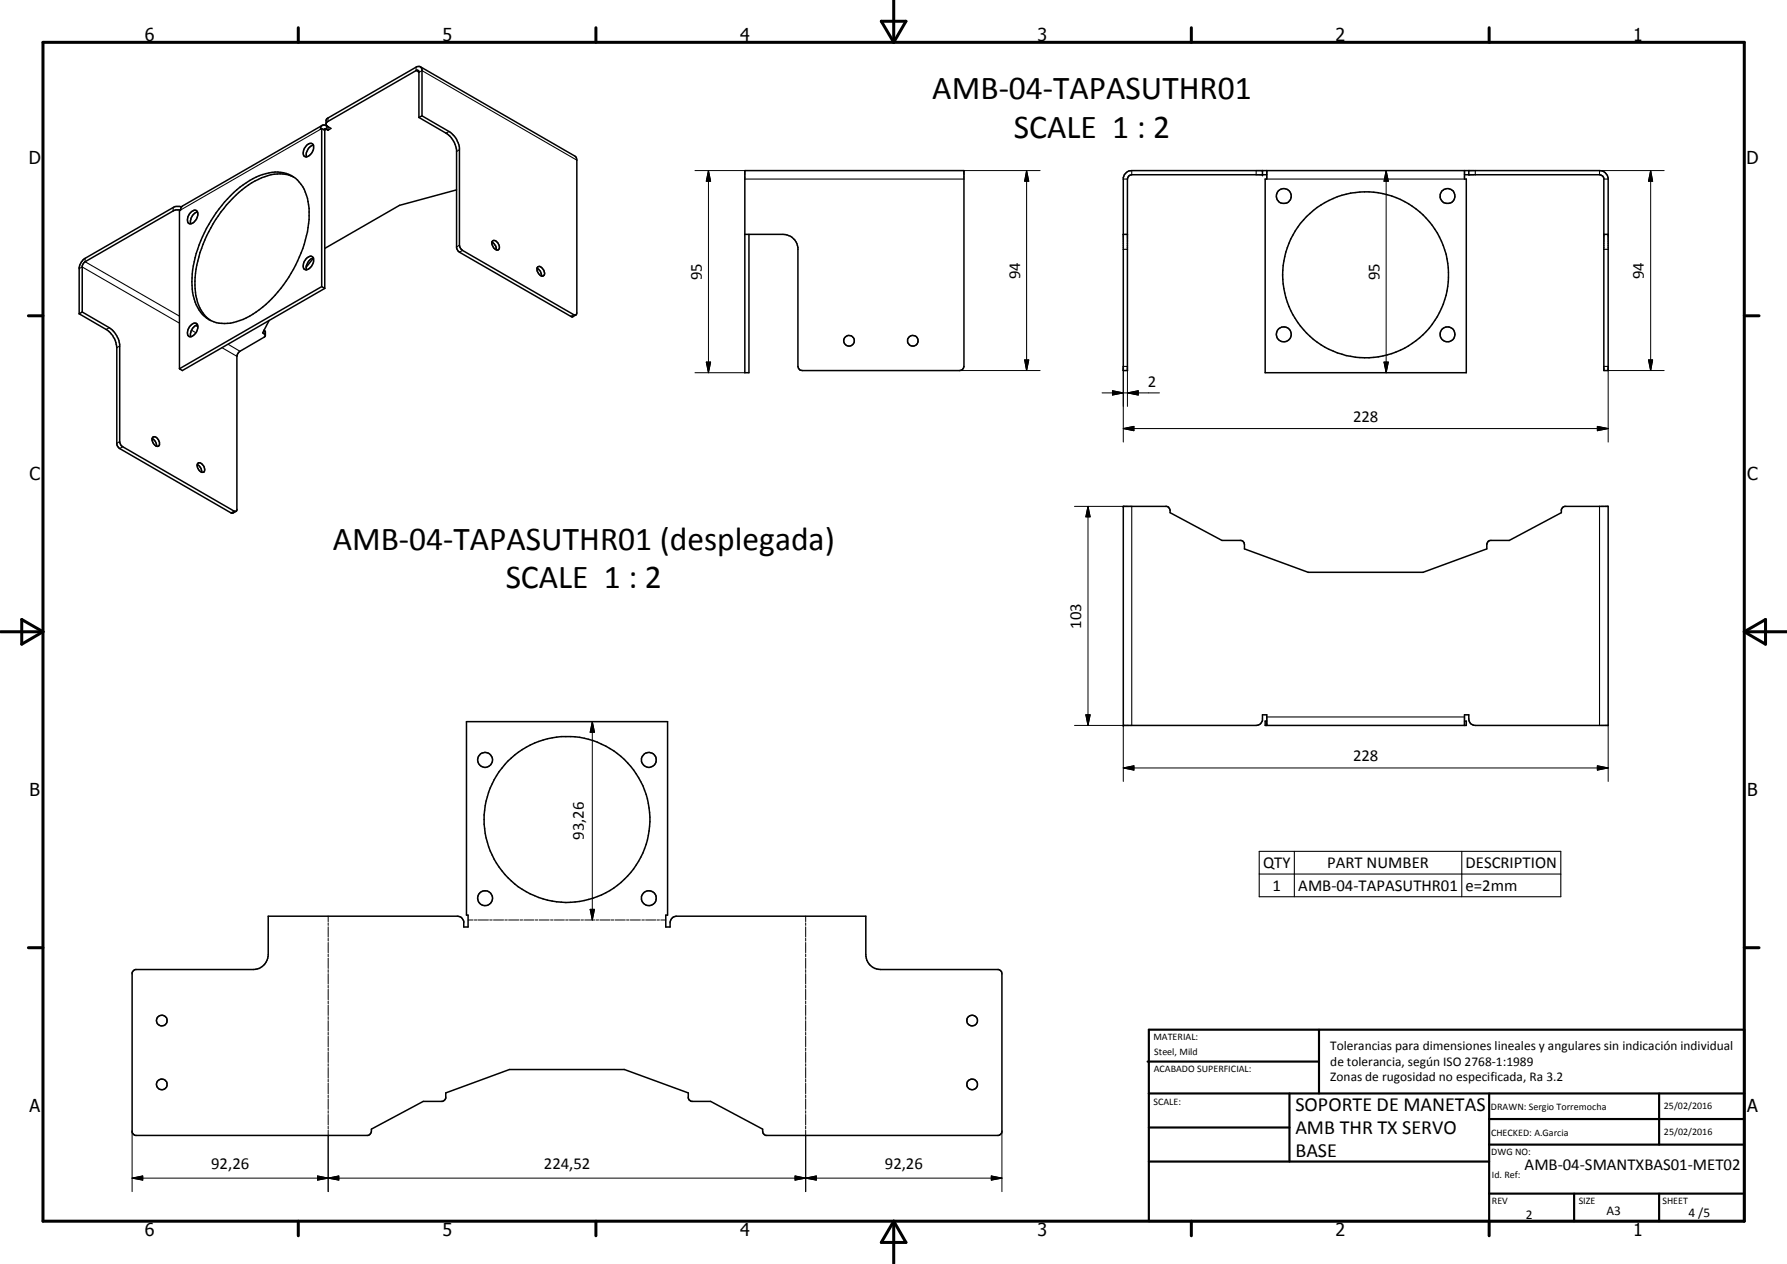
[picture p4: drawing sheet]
<svg xmlns="http://www.w3.org/2000/svg" width="420mm" height="297mm" viewBox="0 0 420 297" stroke-linecap="round" stroke-linejoin="round" font-family="sans-serif">
<g fill="none" stroke="#000" stroke-width=".35">
<path d="M98.8 15.7l36.7 21.3 .1 .6v35.9l-.2 .5h-.5l-26.2-15.2-.4-.4-.3-.8v-22.8a5.2 5.2 0 0 0-2.4-3.9l-6.4-3.7M72.2 34.1a.84 .84 0 0 1 .8-.5 .84 .84 0 0 1 .7 .7 2.23 2.23 0 0 1-1.9 2.5 1.56 1.56 0 0 1 .2-2.5zM73.7 34.1a2.41 2.41 0 0 0-1.6 2.8M75.6 30.2l.8 .4v37.2M75.6 30.2v37.2M75.8 29.5l-33.2 19.2-.2 .7-.2 .1v37.2M76.1 30.5l.3-.2 .7 .3M76.7 29.1l.4 .7M77.1 29.8a.96 .96 0 0 0-1-.4 .96 .96 0 0 0-.7 .7l-.1 .3 .3-.2M77.1 29.8l.7 .4-.7 .4M77.1 29.8v.8M98.5 27.6l6.3 3.7a5.4 5.4 0 0 1 2.5 3.9v23l.3 .6 .4 .5 26.2 15 .4 .2 .8-.5"/>
<path d="M98.5 27.6v-10.8l-.3-.3h-.3l-20.8 12-.4 .6M99.2 27.2l-.7 .4M99.2 27.2l-.1-11.1a.79 .79 0 0 0-1.3-.3l-20.9 12.1-.2 .4v.8M42.4 49.4h-1.5l-21.2 12.4-.4 .7v10.8M42.7 48.7l-.5-.2-1.3 .1-20.9 12.1a3.3 3.3 0 0 0-1.4 2.2v10.8M44.7 50a.94 .94 0 0 1 .9-.6 .94 .94 0 0 1 .9 .6 2 2 0 0 1-2.1 2.5 1.92 1.92 0 0 1 .3-2.5zM46.4 49.8a2.35 2.35 0 0 0-1.5 2.8M54.2 46a17 17 0 0 1 10.5-5.6 7.3 7.3 0 0 1 7.6 6.2 23.7 23.7 0 0 1-2.8 15.7 27.6 27.6 0 0 1-12.3 12.8 8.7 8.7 0 0 1-8.7-.4 10.5 10.5 0 0 1-3.3-9.4 30.7 30.7 0 0 1 9-19.3zM69 41.6a9.4 9.4 0 0 0-8.3 .6 28.7 28.7 0 0 0-13 15.2 21.5 21.5 0 0 0-1.3 13.6 8.1 8.1 0 0 0 3.1 4.3M107.3 44.6l-13.4 3.7-17.5 10.1M115.6 56.9a1.95 1.95 0 0 1 1.1 1.8M115.7 56.7l.2-.1a1.3 1.3 0 0 1 1.5 1.4 .61 .61 0 0 1-.4 .8 .61 .61 0 0 1-.7-.3l-.3-.4a1.3 1.3 0 0 1-.3-1.4z"/>
<path d="M175.1 55.1h9a3.5 3.5 0 0 1 3.5 3l.1 28.2a.95 .95 0 0 0 .9 .8h37a1 1 0 0 0 1-1v-46h-51.5v47.5h1v-32.5M264.1 55.1h1M296.8 40.1v1M297.8 41.1h-31.7l-.8 .3-.2 .7v45h-1v-45.4l.5-.9a1.77 1.77 0 0 1 1.5-.7h110a2 2 0 0 1 2 2v45h-1v-45.2l-.2-.5-.8-.3h-31.8M297.8 40.1v2h-.3v45.5h47.3v-45.5h-.5v-2M345.3 40.1v1M377.1 55.1h1M18.6 73.7l6.4 3.7a5.8 5.8 0 0 1 2.5 4.3v22.7l.3 .8 26.5 15.3 .5 .1 .7-.5M19.3 73.3l6.4 3.7a5.8 5.8 0 0 1 2.4 3.9v23l.3 .7 .5 .4 26.1 15.1 .4 .1 .3-.4v-36.1l.6-1.1 5.9-3.4 .2-.3v-1l-.4-.3M19.3 73.3l-.7 .4M44.7 76.6a.94 .94 0 0 1 .9-.7 .94 .94 0 0 1 .9 .7 2.3 2.3 0 0 1-2 2.5 1.59 1.59 0 0 1 0-2.3zM46.4 76.3a2.44 2.44 0 0 0-1.5 2.8"/>
<path d="M63.3 75.3l-1.5 2.9 .6 .6M72.2 60.6a.85 .85 0 0 1 .8-.4 .85 .85 0 0 1 .7 .6 2.23 2.23 0 0 1-1.9 2.6 1.6 1.6 0 0 1 .2-2.6zM73.7 60.7l-1.7 2.1M73.7 60.6a2.41 2.41 0 0 0-1.6 2.8M75.6 67.4l-33.4 19.3M75.6 67.4l.8 .4M76.4 67.8l-33.5 19.3-.7-.4M126.3 63a1.84 1.84 0 0 1 1 1.9M126.3 63l.1 1 .3 .4 .6 .4M126.3 63a.63 .63 0 0 1 .5-.4 .63 .63 0 0 1 .7 .4 1.15 1.15 0 0 1 .1 1.9l-.3-.1M35.8 103.1a1.72 1.72 0 0 1 1 1.8M35.9 102.7a1.36 1.36 0 0 1 1.4 .6 1.36 1.36 0 0 1 .1 1.4 1.09 1.09 0 0 1-1.6-1v-.7z"/>
<path d="M46.4 109.2l.8 .8 .2 1M46.6 108.8a1.46 1.46 0 0 1 1.5 1.9l-.1 .2a1.35 1.35 0 0 1-1.6-1.8zM297.8 170.5v-2.5h-1l-.1 1.5a1.49 1.49 0 0 1-1.4 1h-31.2v-51.5h10.2l.4 .2 .3 .3 .1 1 12.2 6.5 4.7 .1 .5 .5 .1 1.4 15 5.5h27l15-5.5v-1.2l.4-.6 .3-.2h4.6l12.2-6.5a1.27 1.27 0 0 1 .4-1.3l.4-.2h10.2v51.5h-31.2a1.45 1.45 0 0 1-1.6-1.5v-1h-1v2.5M297.8 169.5h-.3v1h47.3v-1h-.5M31.3 228.2l.5-.4h27.8a3.5 3.5 0 0 0 3.5-3.5v-9h44.8a1.43 1.43 0 0 1 1.1 1.2v1.3h1.1v-2.7h-.4v-45.5h47.3v45.5h-.5v2.7h1.1v-1a1.6 1.6 0 0 1 1.4-1.5h44.6v9a3.5 3.5 0 0 0 3.5 3.5h27.7l.7 .6 .1 37.4-.1 .5-.3 .3-.4 .2h-54.7l-.7-.5-.1-1-12.2-6.5h-4.5l-.6-.4-.2-.3v-1.3l-15-5.5h-27l-15 5.5v1.3l-.2 .3-.6 .4h-4.5l-12.2 6.5-.1 1-.7 .5h-54.7l-.4-.2-.3-.5v-37.5z"/>
<circle cx="301.8" cy="46.1" r="1.74"/>
<circle cx="340.4" cy="46.1" r="1.77"/>
<circle cx="301.8" cy="78.6" r="1.75"/>
<circle cx="321.1" cy="64.6" r="19.5"/>
<circle cx="340.3" cy="78.6" r="1.75"/>
<circle cx="199.6" cy="80.1" r="1.25"/>
<circle cx="214.6" cy="80.1" r="1.25"/>
<circle cx="114.1" cy="178.6" r="1.75"/>
<circle cx="152.6" cy="178.6" r="1.75"/>
<circle cx="133.3" cy="192.6" r="19.5"/>
<circle cx="114.1" cy="211.1" r="1.75"/>
<circle cx="152.5" cy="211.1" r="1.75"/>
<circle cx="38" cy="239.8" r="1.26"/>
<circle cx="228.6" cy="239.8" r="1.25"/>
<circle cx="38" cy="254.9" r="1.24"/>
<circle cx="228.6" cy="254.8" r="1.26"/>
</g>
<g fill="none" stroke="#000" stroke-width=".25">
<path d="M97.8 15.8v.8l.7 .4 .7-.4 36.4 21M75.3 30.4l-32.9 19M76.7 29.5v.9l-.3 .2M77.1 27.7v.8M105.6 30.9l-.8 .4M108 35.2l-.7 .4M40.7 48.8v.8M108 57.6l-.7 .4M108.7 58.8l-.7 .5M175.1 42.1h51.5M264.1 58.6h1M264.1 42.1h1"/>
<path d="M266.1 40.1v1M295.3 40.1v1M297.8 42.1h46.5M346.9 40.1v1M376.1 40.1v1M377.1 58.6h1M377.1 42.1h1M18.6 63.1l.7-.4 22.9 13.2M20 60.7v.8l22.2 12.8M25.7 77l-.7 .4M45 77.6l1 .6M46 76.5l.5 .3"/>
<path d="M62.1 77.6v.8M134.9 74l-.7 .3M28.1 81.3l-.6 .4M52.2 81.7l3.5 2M53.6 80.9l2.8 1.6M264.1 86.1h1M377.1 86.1h1M28.1 103.8l-.6 .4M28.9 105l-.8 .4M266.1 119v51.5M376.1 119v51.5M55 120.1l-.7 .4"/>
<path d="M297.8 168.5h46.5M296.1 200.1h70.9v10.6h-70.9zM296.1 205.4h70.9M304.3 200.1v10.6M343.7 200.1v10.6"/>
</g>
<g fill="#000">
<circle cx="296.8" cy="40.1" r=".18"/>
<circle cx="296.8" cy="41.1" r=".18"/>
<circle cx="264.1" cy="119" r=".18"/>
<circle cx="264.1" cy="170.5" r=".18"/>
</g>
<g fill="none" stroke="#000" stroke-width=".24">
<path d="M163.4 40.1h11.7M166.6 40.1l.5 2.5h-1zM166.6 40.1v47.5M226.6 40.1h17.9M241.4 40.1l.5 2.5h-1zM241.4 40.1v47M325.9 40.1l.5 2.5h-1zM325.9 40.1v47.5M376.1 40.1h15.2M388.1 40.1l.5 2.5h-1zM388.1 40.1v47M163.4 87.6h11.7"/>
<path d="M166.1 85.1h1l-.5 2.5zM225.6 87.1h18.9M240.9 84.6h1l-.5 2.5zM259.1 92.3h13.5M261.6 91.8l2.5 .5-2.5 .5zM264.1 86.1v17.8M265.1 92.3l2.5-.5v1zM265.1 86.1v9.4M325.4 85.1h1l-.5 2.5zM378.1 86.1v17.8M378.1 87.1h13.2M387.6 84.6h1l-.5 2.5z"/>
<path d="M252.6 119h11.5M255.8 119l.5 2.5h-1zM255.8 119v51.5M264.1 100.7l2.5-.5v1zM264.1 100.7h114M375.6 100.2l2.5 .5-2.5 .5zM139.3 169.6l.5 2.5h-1zM139.3 169.6v46.6M252.6 170.5h11.5v13.1M255.3 168h1l-.5 2.5zM375.6 180l2.5 .5-2.5 .5zM378.1 170.5v13.1"/>
<path d="M264.1 180.5l2.5-.5v1zM264.1 180.5h114M77.2 215.3v1.3M77.2 216.9v.6M77.2 217.8v2.4M110.1 216.2h1.1M111.5 216.2h.7M112.4 216.2h2.4M115.1 216.2h.6M116 216.2h2.4M118.7 216.2h.6M119.6 216.2h2.4"/>
<path d="M122.3 216.2h.6M123.2 216.2h2.3M125.8 216.2h.6M126.8 216.2h2.3M129.4 216.2h.6M130.3 216.2h2.4M133 216.2h.6M133.9 216.2h2.4M136.6 216.2h.6M137.5 216.2h2.4M138.8 213.7h1l-.5 2.5zM140.2 216.2h.5"/>
<path d="M141 216.2h2.5M143.7 216.2h.6M144.6 216.2h2.4M147.3 216.2h.6M148.2 216.2h2.4M150.9 216.2h.6M151.8 216.2h2.4M154.5 216.2h.6M155.4 216.2h1.1M189.4 215.3v1.3M189.4 216.9v.6M189.4 217.8v2.4"/>
<path d="M77.2 220.5v.6M77.2 221.5v2.4M77.2 224.2v.6M77.2 225.2v2.4M77.2 227.9v.6M77.2 228.8v2.5M77.2 231.6v.6M77.2 232.5v2.4M77.2 235.2v.7M77.2 236.2v2.4M77.2 238.9v.7M77.2 239.9v2.4"/>
<path d="M189.4 220.5v.6M189.4 221.5v2.4M189.4 224.2v.6M189.4 225.2v2.4M189.4 227.9v.6M189.4 228.8v2.5M189.4 231.6v.6M189.4 232.5v2.4M189.4 235.2v.7M189.4 236.2v2.4M189.4 238.9v.7M189.4 239.9v2.4"/>
<path d="M77.2 242.6v.6M77.2 243.5v2.5M77.2 246.3v.6M77.2 247.2v2.5M77.2 250v.6M77.2 250.9v2.5M77.2 253.7v.6M77.2 254.6v2.4M77.2 257.3v.6M77.2 258.2v2.5M189.4 242.6v.6M189.4 243.5v2.5"/>
<path d="M189.4 246.3v.6M189.4 247.2v2.5M189.4 250v.6M189.4 250.9v2.5M189.4 253.7v.6M189.4 254.6v2.4M189.4 257.3v.6M189.4 258.2v2.5M31.1 276.9l2.5-.5v.9zM31.1 276.9h204.5M31.1 265.8v14.2M74.7 276.4l2.5 .5-2.5 .4z"/>
<path d="M77.2 276.9l2.5-.5v.9zM77.2 261v.6M77.2 261.9v2.5M77.2 264.7v.6M77.2 265.6v14.4M186.9 276.4l2.5 .5-2.5 .4zM189.4 276.9l2.5-.5v.9zM189.4 261v.6M189.4 261.9v2.5M189.4 264.7v.6M189.4 265.6v14.4M233.1 276.4l2.5 .5-2.5 .4z"/>
<path d="M235.6 265.8v14.2"/>
</g>
<g fill="none" stroke="#000" stroke-width=".71">
<path d="M10.1 9.9h400v277.1h-400zM70.1 6.5v3.4M140.1 6.5v3.4M207.2 5h5.8l-2.9 4.9zM210.1 0v9.9M280.1 6.5v3.4M350.1 6.5v3.4M6.7 74.2h3.4M410.1 74.2h3.5M.1 148.5h10M5.1 145.6l5 2.9-5 2.9zM410.1 148.5h10"/>
<path d="M410.1 148.5l5-2.9v5.8zM6.7 222.7h3.4M410.1 222.7h3.5M70.1 287v3.4M140.1 287v3.4M210.1 287v10M210.1 287l2.9 5h-5.8zM280.1 287v3.4M350.1 287v3.4"/>
</g>
<g fill="none" stroke="#000" stroke-width=".51">
<path d="M269.8 249.5h40.3M270.1 242h140v45h-140zM270.1 257h140M303.2 257v16M310.1 242v15M350.1 257v30M390.1 257v12M270.1 265h33.1M270.1 273h80M350.1 269h60M350.1 263h60M350.1 280.5h60"/>
<path d="M370.1 280.5v6.5M390.1 280.5v6.5"/>
</g>
<g fill="#000">
<path d="M166.6 40.1l.5 2.5h-1zM241.4 40.1l.5 2.5h-1zM325.9 40.1l.5 2.5h-1zM388.1 40.1l.5 2.5h-1zM166.1 85.1h1l-.5 2.5zM240.9 84.6h1l-.5 2.5zM261.6 91.8l2.5 .5-2.5 .5zM265.1 92.3l2.5-.5v1zM325.4 85.1h1l-.5 2.5zM387.6 84.6h1l-.5 2.5zM264.1 100.7l2.5-.5v1zM375.6 100.2l2.5 .5-2.5 .5z"/>
<path d="M255.8 119l.5 2.5h-1zM139.3 169.6l.5 2.5h-1zM255.3 168h1l-.5 2.5zM264.1 180.5l2.5-.5v1zM375.6 180l2.5 .5-2.5 .5zM138.8 213.7h1l-.5 2.5zM31.1 276.9l2.5-.5v.9zM74.7 276.4l2.5 .5-2.5 .4zM77.2 276.9l2.5-.5v.9zM186.9 276.4l2.5 .5-2.5 .4zM189.4 276.9l2.5-.5v.9zM233.1 276.4l2.5 .5-2.5 .4z"/>
</g>
<g font-size="7.9">
<text x="219.2" y="23.3">AMB-04-TAPASUTHR01</text>
<text x="238.4" y="32.3">SCALE 1 : 2</text>
<text x="78.2" y="129.2">AMB-04-TAPASUTHR01 (desplegada)</text>
<text x="118.9" y="138.1">SCALE 1 : 2</text>
</g>
<g font-size="4.7">
<text x="304.6" y="261.1">SOPORTE DE MANETAS</text>
<text x="304.6" y="266.5">AMB THR TX SERVO</text>
<text x="304.6" y="271.9">BASE</text>
</g>
<g font-size="4.2">
<text x="34" y="9.6">6</text>
<text x="104" y="9.6">5</text>
<text x="174" y="9.6">4</text>
<text x="244" y="9.6">3</text>
<text x="314" y="9.6">2</text>
<text x="384" y="9.6">1</text>
<text x="6.8" y="38.7">D</text>
<text x="410.6" y="38.7">D</text>
<text x="7" y="112.9">C</text>
<text x="410.8" y="112.9">C</text>
<text x="7" y="187.1">B</text>
<text x="410.8" y="187.1">B</text>
<text x="7" y="261.4">A</text>
<text x="410.8" y="261.4">A</text>
<text x="34" y="290.4">6</text>
<text x="104" y="290.4">5</text>
<text x="174" y="290.4">4</text>
<text x="244" y="290.4">3</text>
<text x="314" y="290.4">2</text>
<text x="384" y="290.4">1</text>
</g>
<g font-size="3.9">
<text x="165" y="65.9" transform="rotate(-90 165 65.9)">95</text>
<text x="239.8" y="65.6" transform="rotate(-90 239.8 65.6)">94</text>
<text x="324.3" y="65.9" transform="rotate(-90 324.3 65.9)">95</text>
<text x="386.5" y="65.6" transform="rotate(-90 386.5 65.6)">94</text>
<text x="269.9" y="90.8">2</text>
<text x="318.1" y="99.1">228</text>
<text x="254.2" y="147.7" transform="rotate(-90 254.2 147.7)">103</text>
<text x="318.1" y="178.9">228</text>
<text x="137.2" y="197.4" transform="rotate(-90 137.2 197.4)">93,26</text>
<text x="297" y="204">QTY</text>
<text x="299.2" y="209.3">1</text>
<text x="305.3" y="209.3">AMB-04-TAPASUTHR01</text>
<text x="312.1" y="204">PART NUMBER</text>
<text x="344.6" y="204">DESCRIPTION</text>
<text x="344.6" y="209.3">e=2mm</text>
<text x="49.6" y="274.7">92,26</text>
<text x="127.8" y="274.7">224,52</text>
<text x="208.1" y="274.7">92,26</text>
<text x="358.5" y="275">AMB-04-SMANTXBAS01-MET02</text>
</g>
<g font-size="3.1">
<text x="312.7" y="246.8">Tolerancias para dimensiones lineales y angulares sin indicación individual</text>
<text x="312.7" y="250.4">de tolerancia, según ISO 2768-1:1989</text>
<text x="312.7" y="254">Zonas de rugosidad no especificada, Ra 3.2</text>
<text x="358.7" y="286.5">2</text>
<text x="377.7" y="285.6">A3</text>
<text x="397" y="285.9">4 /5</text>
</g>
<g font-size="2.4">
<text x="271.2" y="244.4">MATERIAL:</text>
<text x="271.3" y="252">ACABADO SUPERFICIAL:</text>
<text x="271.4" y="247.9">Steel, Mild</text>
<text x="271.2" y="259.7">SCALE:</text>
<text x="350.6" y="260.8">DRAWN: Sergio Torremocha</text>
<text x="391.2" y="260.6">25/02/2016</text>
<text x="350.6" y="267">CHECKED: A.Garcia</text>
<text x="391.2" y="266.7">25/02/2016</text>
<text x="350.6" y="271.4">DWG NO:</text>
<text x="350.8" y="276.9">Id. Ref:</text>
<text x="350.8" y="282.8">REV</text>
<text x="371.2" y="282.9">SIZE</text>
<text x="390.9" y="282.9">SHEET</text>
</g>
</svg>
